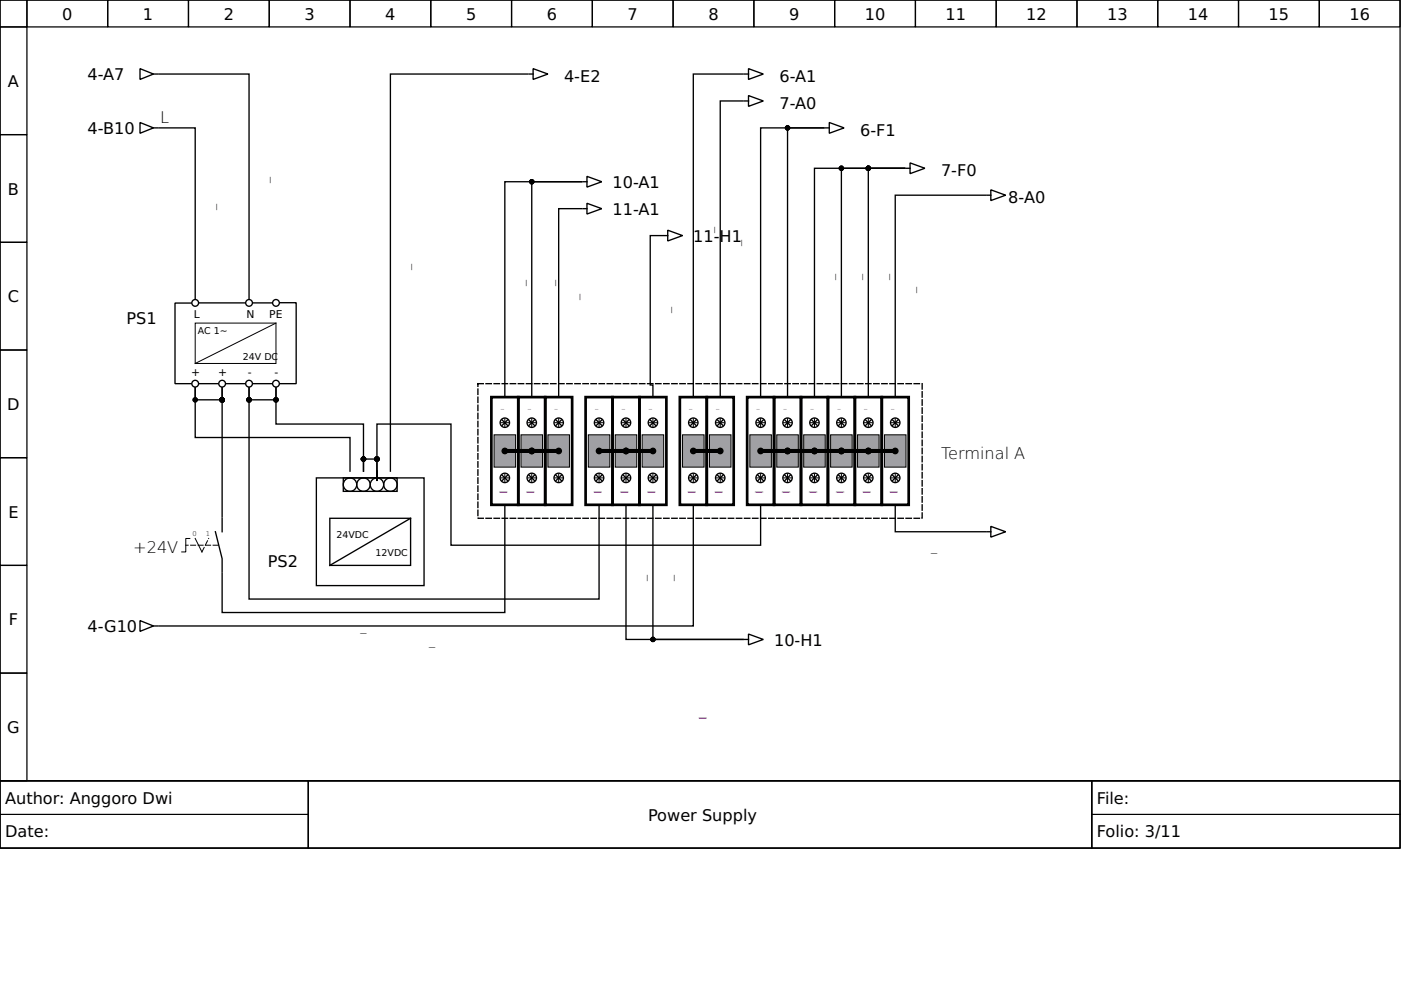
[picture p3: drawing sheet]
<svg xmlns="http://www.w3.org/2000/svg" width="297mm" height="210mm" viewBox="0 0 297 210" stroke-linecap="round" stroke-linejoin="round" font-family="sans-serif">
<g fill="none" stroke="#000" stroke-width=".26">
<path d="M0 0h296.8v165.5h-296.8zM0 0h5.7v5.7h-5.7zM0 5.7h5.7v22.8h-5.7zM5.7 0h17.1v5.7h-17.1zM22.8 0h17.2v5.7h-17.2zM40 0h17.1v5.7h-17.1zM57.1 0h17.1v5.7h-17.1zM74.2 0h17.1v5.7h-17.1zM91.3 0h17.2v5.7h-17.2zM108.5 0h17.1v5.7h-17.1zM125.6 0h17.1v5.7h-17.1zM142.7 0h17.1v5.7h-17.1z"/>
<path d="M159.8 0h17.2v5.7h-17.2zM177 0h17.1v5.7h-17.1zM194.1 0h17.1v5.7h-17.1zM211.2 0h17.1v5.7h-17.1zM228.3 0h17.2v5.7h-17.2zM245.5 0h17.1v5.7h-17.1zM262.6 0h17.1v5.7h-17.1zM279.7 0h17.1v5.7h-17.1zM0 28.5h5.7v22.9h-5.7zM0 51.4h5.7v22.8h-5.7zM0 74.2h5.7v22.8h-5.7zM0 97h5.7v22.9h-5.7z"/>
<path d="M0 119.9h5.7v22.8h-5.7zM0 142.7h5.7v22.8h-5.7zM0 165.5h296.8v14.3h-296.8z"/>
</g>
<path d="M184.1 88.8v1.7M184.1 100.5v1.7M0 165.5h65.4v7.2h-65.4zM0 172.7h65.4v7.1h-65.4zM65.4 165.5h166.1v14.3h-166.1zM231.5 165.5h65.3v7.2h-65.3zM231.5 172.7h65.3v7.1h-65.3z" fill="none" stroke="#000" stroke-width=".21"/>
<g fill="none" stroke="#000" stroke-width=".29">
<path d="M183.5 89.1l1.2 1.1M184.7 89.1l-1.2 1.1M183.5 100.8l1.2 1.1M184.7 100.8l-1.2 1.1"/>
<circle cx="184.1" cy="89.6" r="1"/>
<circle cx="184.1" cy="101.3" r="1"/>
</g>
<path d="M181.2 84.2h5.8v22.8h-5.8z" fill="none" stroke="#000" stroke-width=".57"/>
<path d="M181.8 92.2h4.6v6.8h-4.6z" fill-rule="evenodd" fill="#a0a0a4" stroke="#000" stroke-width=".21"/>
<path d="M183.2 89.6h1.8M189.8 88.8v1.7M183.2 101.3h1.8M189.8 100.5v1.7" fill="none" stroke="#000" stroke-width=".21"/>
<g fill="none" stroke="#000" stroke-width=".29">
<path d="M189.2 89.1l1.2 1.1M190.4 89.1l-1.2 1.1M189.2 100.8l1.2 1.1M190.4 100.8l-1.2 1.1"/>
<circle cx="189.8" cy="89.6" r="1"/>
<circle cx="189.8" cy="101.3" r="1"/>
</g>
<path d="M187 84.2h5.7v22.8h-5.7z" fill="none" stroke="#000" stroke-width=".57"/>
<path d="M187.5 92.2h4.6v6.8h-4.6z" fill-rule="evenodd" fill="#a0a0a4" stroke="#000" stroke-width=".21"/>
<path d="M178.4 88.8v1.7M189 89.6h1.7M178.4 100.5v1.7M189 101.3h1.7" fill="none" stroke="#000" stroke-width=".21"/>
<g fill="none" stroke="#000" stroke-width=".29">
<path d="M177.8 89.1l1.2 1.1M179 89.1l-1.2 1.1M177.8 100.8l1.2 1.1M179 100.8l-1.2 1.1"/>
<circle cx="178.4" cy="89.6" r="1"/>
<circle cx="178.4" cy="101.3" r="1"/>
</g>
<path d="M175.5 84.2h5.7v22.8h-5.7z" fill="none" stroke="#000" stroke-width=".57"/>
<path d="M176.1 92.2h4.6v6.8h-4.6z" fill-rule="evenodd" fill="#a0a0a4" stroke="#000" stroke-width=".21"/>
<path d="M167 88.8v1.7M177.5 89.6h1.7M167 100.5v1.7M177.5 101.3h1.7" fill="none" stroke="#000" stroke-width=".21"/>
<g fill="none" stroke="#000" stroke-width=".29">
<path d="M166.4 89.1l1.1 1.1M167.5 89.1l-1.1 1.1M166.4 100.8l1.1 1.1M167.5 100.8l-1.1 1.1"/>
<circle cx="167" cy="89.6" r="1"/>
<circle cx="167" cy="101.3" r="1"/>
</g>
<path d="M164.1 84.2h5.7v22.8h-5.7z" fill="none" stroke="#000" stroke-width=".57"/>
<path d="M164.7 92.2h4.6v6.8h-4.6z" fill-rule="evenodd" fill="#a0a0a4" stroke="#000" stroke-width=".21"/>
<path d="M166.1 89.6h1.7M172.7 88.8v1.7M166.1 101.3h1.7M172.7 100.5v1.7" fill="none" stroke="#000" stroke-width=".21"/>
<g fill="none" stroke="#000" stroke-width=".29">
<path d="M172.1 89.1l1.2 1.1M173.3 89.1l-1.2 1.1M172.1 100.8l1.2 1.1M173.3 100.8l-1.2 1.1"/>
<circle cx="172.7" cy="89.6" r="1"/>
<circle cx="172.7" cy="101.3" r="1"/>
</g>
<path d="M169.8 84.2h5.7v22.8h-5.7z" fill="none" stroke="#000" stroke-width=".57"/>
<path d="M170.4 92.2h4.6v6.8h-4.6z" fill-rule="evenodd" fill="#a0a0a4" stroke="#000" stroke-width=".21"/>
<path d="M118.5 88.8v1.7M171.8 89.6h1.7M118.5 100.5v1.7M171.8 101.3h1.7" fill="none" stroke="#000" stroke-width=".21"/>
<path d="M101.3 81.3h94.2v28.6h-94.2z" fill="none" stroke="#000" stroke-width=".29" stroke-dasharray="1.1 .6"/>
<g fill="none" stroke="#000" stroke-width=".29">
<path d="M117.9 89.1l1.1 1.1M119 89.1l-1.1 1.1M117.9 100.8l1.1 1.1M119 100.8l-1.1 1.1"/>
<circle cx="118.5" cy="89.6" r="1"/>
<circle cx="118.5" cy="101.3" r="1"/>
</g>
<path d="M115.6 84.2h5.7v22.8h-5.7z" fill="none" stroke="#000" stroke-width=".57"/>
<path d="M116.2 92.2h4.5v6.8h-4.5z" fill-rule="evenodd" fill="#a0a0a4" stroke="#000" stroke-width=".21"/>
<path d="M117.6 89.6h1.7M132.7 88.8v1.7M117.6 101.3h1.7M132.7 100.5v1.7" fill="none" stroke="#000" stroke-width=".21"/>
<g fill="none" stroke="#000" stroke-width=".29">
<path d="M132.2 89.1l1.1 1.1M133.3 89.1l-1.1 1.1M132.2 100.8l1.1 1.1M133.3 100.8l-1.1 1.1"/>
<circle cx="132.7" cy="89.6" r="1"/>
<circle cx="132.7" cy="101.3" r="1"/>
</g>
<path d="M129.9 84.2h5.7v22.8h-5.7z" fill="none" stroke="#000" stroke-width=".57"/>
<path d="M130.4 92.2h4.6v6.8h-4.6z" fill-rule="evenodd" fill="#a0a0a4" stroke="#000" stroke-width=".21"/>
<path d="M131.9 89.6h1.7M138.4 88.8v1.7M131.9 101.3h1.7M138.4 100.5v1.7" fill="none" stroke="#000" stroke-width=".21"/>
<g fill="none" stroke="#000" stroke-width=".29">
<path d="M137.9 89.1l1.1 1.1M139 89.1l-1.1 1.1M137.9 100.8l1.1 1.1M139 100.8l-1.1 1.1"/>
<circle cx="138.4" cy="89.6" r="1"/>
<circle cx="138.4" cy="101.3" r="1"/>
</g>
<path d="M135.6 84.2h5.7v22.8h-5.7z" fill="none" stroke="#000" stroke-width=".57"/>
<path d="M136.1 92.2h4.6v6.8h-4.6z" fill-rule="evenodd" fill="#a0a0a4" stroke="#000" stroke-width=".21"/>
<path d="M127 88.8v1.7M137.6 89.6h1.7M127 100.5v1.7M137.6 101.3h1.7" fill="none" stroke="#000" stroke-width=".21"/>
<g fill="none" stroke="#000" stroke-width=".29">
<path d="M126.4 89.1l1.2 1.1M127.6 89.1l-1.2 1.1M126.4 100.8l1.2 1.1M127.6 100.8l-1.2 1.1"/>
<circle cx="127" cy="89.6" r="1"/>
<circle cx="127" cy="101.3" r="1"/>
</g>
<path d="M124.2 84.2h5.7v22.8h-5.7z" fill="none" stroke="#000" stroke-width=".57"/>
<path d="M124.7 92.2h4.6v6.8h-4.6z" fill-rule="evenodd" fill="#a0a0a4" stroke="#000" stroke-width=".21"/>
<path d="M126.2 89.6h1.7M161.3 88.8v1.7M40.2 114.2h-.8v2.8h-.9M41.4 114.2l1.4 2.8M126.2 101.3h1.7M161.3 100.5v1.7" fill="none" stroke="#000" stroke-width=".21"/>
<g fill="#000" stroke="#000" stroke-width=".29">
<path d="M184.1 95.3h5.7v.6h-5.7z" fill-rule="evenodd"/>
<circle cx="184.1" cy="95.6" r=".57"/>
<circle cx="189.8" cy="95.6" r=".57"/>
</g>
<g fill="none" stroke="#000" stroke-width=".29">
<path d="M157.8 15.7h.9M158.7 14.6l3.1 1.1-3.1 1.1zM123.6 38.5h.8M124.4 37.4l3.2 1.1-3.2 1.2zM192.1 35.7h.8M192.9 34.5l3.2 1.2-3.2 1.1zM209.2 41.4h.9M210.1 40.2l3.1 1.2-3.1 1.1zM160.7 89.1l1.1 1.1M161.8 89.1l-1.1 1.1M45.7 112.7l1.4 5.8v2.8M47.1 109.9v2.8"/>
<path d="M160.7 100.8l1.1 1.1M161.8 100.8l-1.1 1.1"/>
<circle cx="161.3" cy="89.6" r="1"/>
<circle cx="161.3" cy="101.3" r="1"/>
</g>
<path d="M42.8 117l1.4-2.8M46.2 115.6h-6.8" fill="none" stroke="#000" stroke-width=".21" stroke-dasharray="1.1 .5"/>
<path d="M158.4 84.2h5.7v22.8h-5.7z" fill="none" stroke="#000" stroke-width=".57"/>
<path d="M159 92.2h4.5v6.8h-4.5z" fill-rule="evenodd" fill="#a0a0a4" stroke="#000" stroke-width=".21"/>
<path d="M152.7 88.8v1.7M160.4 89.6h1.7M152.7 100.5v1.7M160.4 101.3h1.7" fill="none" stroke="#000" stroke-width=".21"/>
<g fill="#000" stroke="#000" stroke-width=".29">
<path d="M127 95.3h5.7v.6h-5.7z" fill-rule="evenodd"/>
<circle cx="127" cy="95.6" r=".57"/>
<circle cx="132.7" cy="95.6" r=".57"/>
</g>
<g fill="none" stroke="#000" stroke-width=".29">
<path d="M152.1 89.1l1.2 1.1M153.3 89.1l-1.2 1.1M152.1 100.8l1.2 1.1M153.3 100.8l-1.2 1.1"/>
<circle cx="152.7" cy="89.6" r="1"/>
<circle cx="152.7" cy="101.3" r="1"/>
</g>
<path d="M149.8 84.2h5.8v22.8h-5.8z" fill="none" stroke="#000" stroke-width=".57"/>
<path d="M150.4 92.2h4.6v6.8h-4.6z" fill-rule="evenodd" fill="#a0a0a4" stroke="#000" stroke-width=".21"/>
<path d="M112.7 88.8v1.7M151.8 89.6h1.8M112.7 100.5v1.7M151.8 101.3h1.8" fill="none" stroke="#000" stroke-width=".21"/>
<g fill="none" stroke="#000" stroke-width=".29">
<path d="M112.2 89.1l1.1 1.1M113.3 89.1l-1.1 1.1M112.2 100.8l1.1 1.1M113.3 100.8l-1.1 1.1"/>
<circle cx="112.7" cy="89.6" r="1"/>
<circle cx="112.7" cy="101.3" r="1"/>
</g>
<path d="M109.9 84.2h5.7v22.8h-5.7z" fill="none" stroke="#000" stroke-width=".57"/>
<path d="M110.5 92.2h4.5v6.8h-4.5z" fill-rule="evenodd" fill="#a0a0a4" stroke="#000" stroke-width=".21"/>
<path d="M107 88.8v1.7M111.9 89.6h1.7M107 100.5v1.7M111.9 101.3h1.7" fill="none" stroke="#000" stroke-width=".21"/>
<g fill="#000" stroke="#000" stroke-width=".29">
<path d="M112.7 95.3h5.8v.6h-5.8z" fill-rule="evenodd"/>
<path d="M132.7 95.3h5.7v.6h-5.7z" fill-rule="evenodd"/>
<path d="M167 95.3h5.7v.6h-5.7z" fill-rule="evenodd"/>
<circle cx="112.7" cy="95.6" r=".57"/>
<circle cx="118.5" cy="95.6" r=".57"/>
<circle cx="132.7" cy="95.6" r=".57"/>
<circle cx="138.4" cy="95.6" r=".57"/>
<circle cx="167" cy="95.6" r=".57"/>
<circle cx="172.7" cy="95.6" r=".57"/>
</g>
<g fill="none" stroke="#000" stroke-width=".29">
<path d="M106.5 89.1l1.1 1.1M107.6 89.1l-1.1 1.1M67.1 101.3h22.8v22.9h-22.8zM69.9 109.9h17.2v10h-17.2zM72.8 101.3h11.4v2.9h-11.4zM87.1 109.9l-17.2 10M106.5 100.8l1.1 1.1M107.6 100.8l-1.1 1.1"/>
<circle cx="107" cy="89.6" r="1"/>
<circle cx="74.2" cy="102.8" r="1.43"/>
<circle cx="77.1" cy="102.8" r="1.43"/>
<circle cx="79.9" cy="102.8" r="1.43"/>
<circle cx="82.8" cy="102.8" r="1.43"/>
<circle cx="107" cy="101.3" r="1"/>
</g>
<path d="M104.2 84.2h5.7v22.8h-5.7z" fill="none" stroke="#000" stroke-width=".57"/>
<path d="M104.8 92.2h4.5v6.8h-4.5z" fill-rule="evenodd" fill="#a0a0a4" stroke="#000" stroke-width=".21"/>
<path d="M106.2 89.6h1.7M147 88.8v1.7M106.2 101.3h1.7M147 100.5v1.7" fill="none" stroke="#000" stroke-width=".21"/>
<g fill="none" stroke="#000" stroke-width=".29">
<path d="M175 27.1h.8M175.8 26l3.2 1.1-3.2 1.2zM146.4 89.1l1.2 1.1M147.6 89.1l-1.2 1.1M146.4 100.8l1.2 1.1M147.6 100.8l-1.2 1.1"/>
<circle cx="147" cy="89.6" r="1"/>
<circle cx="147" cy="101.3" r="1"/>
</g>
<g fill="#000" stroke="#000" stroke-width=".29">
<path d="M107 95.3h5.7v.6h-5.7z" fill-rule="evenodd"/>
<path d="M161.3 95.3h5.7v.6h-5.7z" fill-rule="evenodd"/>
<path d="M172.7 95.3h5.7v.6h-5.7z" fill-rule="evenodd"/>
<path d="M178.4 95.3h5.7v.6h-5.7z" fill-rule="evenodd"/>
<circle cx="107" cy="95.6" r=".57"/>
<circle cx="112.7" cy="95.6" r=".57"/>
<circle cx="161.3" cy="95.6" r=".57"/>
<circle cx="167" cy="95.6" r=".57"/>
<circle cx="172.7" cy="95.6" r=".57"/>
<circle cx="178.4" cy="95.6" r=".57"/>
<circle cx="184.1" cy="95.6" r=".57"/>
</g>
<path d="M144.1 84.2h5.7v22.8h-5.7z" fill="none" stroke="#000" stroke-width=".57"/>
<path d="M144.7 92.2h4.6v6.8h-4.6z" fill-rule="evenodd" fill="#a0a0a4" stroke="#000" stroke-width=".21"/>
<path d="M41.4 68.5h17.1v8.6h-17.1zM58.5 68.5l-17.1 8.6M146.1 89.6h1.7M146.1 101.3h1.7" fill="none" stroke="#000" stroke-width=".21"/>
<g fill="none" stroke="#000" stroke-width=".29">
<path d="M29.7 14.6l2.8 1.1-2.8 1.1zM32.5 15.7h.9M33.7 15.7h19.1v47.7M111.9 15.7h-29.1v84.2M112.2 15.7h.8M113 14.6l3.2 1.1-3.2 1.1zM157.6 15.7h-10.6v68.5M29.7 26l2.8 1.1-2.8 1.2zM32.5 27.1h.9M33.7 27.1h7.7v36.3M157.6 21.4h-4.9v62.8M157.8 21.4h.9"/>
<path d="M158.7 20.3l3.1 1.1-3.1 1.1zM191.8 35.7h-13.4v48.5M191.8 35.7h-7.7v48.5M191.8 35.7h-19.1v48.5M123.3 44.2h-4.8v40M123.6 44.2h.8M124.4 43.1l3.2 1.1-3.2 1.2zM140.4 49.9h-2.5v31.7h.5v2.6M140.7 49.9h.9M141.6 48.8l3.1 1.1-3.1 1.2zM208.9 41.4h-19.1v42.8M40.5 64.3h-3.4v17h3.4"/>
<path d="M42.2 64.2h9.7M53.7 64.2h4M59.4 64.2h3.4v17.1h-3.4M42.2 81.3h4M48 81.3h3.9M53.7 81.3h4M74.2 99.9v-7.1h-32.8v-10.6v2.6h5.7v-2.6v27.4M112.7 84.2v-45.7h10.6h-16.3v45.7M161.3 84.2v-57.1h13.4h-7.7v57.1M107 107v22.9h-59.9v-8.3M127 107v20h-74.2v-44.8v2.6h5.7v-2.6v7.7h18.6v10v-2.6h2.8v4.7v-12.1h15.7v25.7h65.7v-8.6M132.7 107v28.6h24.9h-19.2v-28.6"/>
<path d="M147 107v25.7h-113.3M189.8 107v5.7h19.1M209.2 112.7h.9M210.1 111.6l3.1 1.1-3.1 1.2zM29.7 131.6l2.8 1.1-2.8 1.2zM32.5 132.7h.9M157.8 135.6h.9M158.7 134.4l3.1 1.2-3.1 1.1z"/>
<circle cx="41.4" cy="64.2" r=".71"/>
<circle cx="52.8" cy="64.2" r=".71"/>
<circle cx="58.5" cy="64.2" r=".71"/>
<circle cx="41.4" cy="81.3" r=".71"/>
<circle cx="47.1" cy="81.3" r=".71"/>
<circle cx="52.8" cy="81.3" r=".71"/>
<circle cx="58.5" cy="81.3" r=".71"/>
</g>
<g fill="#000" stroke="#000" stroke-width=".29">
<path d="M147 95.3h5.7v.6h-5.7z" fill-rule="evenodd"/>
<circle cx="112.7" cy="38.5" r=".43"/>
<circle cx="167" cy="27.1" r=".43"/>
<circle cx="178.4" cy="35.7" r=".43"/>
<circle cx="184.1" cy="35.7" r=".43"/>
<circle cx="41.4" cy="84.8" r=".43"/>
<circle cx="47.1" cy="84.8" r=".43"/>
<circle cx="52.8" cy="84.8" r=".43"/>
<circle cx="58.5" cy="84.8" r=".43"/>
<circle cx="77.1" cy="97.3" r=".43"/>
<circle cx="79.9" cy="97.3" r=".43"/>
<circle cx="147" cy="95.6" r=".57"/>
<circle cx="152.7" cy="95.6" r=".57"/>
<circle cx="138.4" cy="135.6" r=".43"/>
</g>
<g font-size="3.4">
<text x="13.2" y="4.1">0</text>
<text x="30.3" y="4.1">1</text>
<text x="47.4" y="4.1">2</text>
<text x="64.6" y="4.1">3</text>
<text x="81.7" y="4.1">4</text>
<text x="98.8" y="4.1">5</text>
<text x="115.9" y="4.1">6</text>
<text x="133.1" y="4.1">7</text>
<text x="150.2" y="4.1">8</text>
<text x="167.3" y="4.1">9</text>
<text x="183.3" y="4.1">10</text>
<text x="200.5" y="4.1">11</text>
<text x="217.6" y="4.1">12</text>
<text x="234.7" y="4.1">13</text>
<text x="251.9" y="4.1">14</text>
<text x="269" y="4.1">15</text>
<text x="286.1" y="4.1">16</text>
<text x="18.6" y="17">4-A7</text>
<text x="119.6" y="17.4">4-E2</text>
<text x="165.3" y="17.4">6-A1</text>
<text x="1.7" y="18.4">A</text>
<text x="165.3" y="23.1">7-A0</text>
<text x="18.6" y="28.4">4-B10</text>
<text x="34" y="26">L</text>
<text x="182.4" y="28.8">6-F1</text>
<text x="1.7" y="41.2">B</text>
<text x="129.9" y="39.8">10-A1</text>
<text x="199.5" y="37.4">7-F0</text>
<text x="129.9" y="45.5">11-A1</text>
<text x="213.8" y="43.1">8-A0</text>
<text x="147" y="51.2">11-H1</text>
<text x="1.7" y="64.1">C</text>
<text x="26.8" y="68.8">PS1</text>
<text x="1.5" y="86.9">D</text>
<text x="199.5" y="97.3">Terminal A</text>
<text x="1.8" y="109.7">E</text>
<text x="28.3" y="117.3">+24V</text>
<text x="56.8" y="120.2">PS2</text>
<text x="1.9" y="132.6">F</text>
<text x="18.6" y="134">4-G10</text>
<text x="164.1" y="136.9">10-H1</text>
<text x="1.5" y="155.4">G</text>
<text x="1.1" y="170.4">Author: Anggoro Dwi</text>
<text x="137.4" y="174">Power Supply</text>
<text x="232.6" y="170.4">File:</text>
<text x="1.1" y="177.5">Date:</text>
<text x="232.6" y="177.5">Folio: 3/11</text>
</g>
<g font-size="3.4" fill="#f0f">
<text x="105.9" y="103.6">_</text>
<text x="111.6" y="103.6">_</text>
<text x="125.9" y="103.6">_</text>
<text x="131.6" y="103.6">_</text>
<text x="137.3" y="103.6">_</text>
<text x="145.9" y="103.6">_</text>
<text x="151.6" y="103.6">_</text>
<text x="160.1" y="103.6">_</text>
<text x="165.8" y="103.6">_</text>
<text x="171.5" y="103.6">_</text>
<text x="177.2" y="103.6">_</text>
<text x="183" y="103.6">_</text>
<text x="188.7" y="103.6">_</text>
<text x="148.1" y="151.6">_</text>
</g>
<g font-size="2.6">
<text x="56.8" y="38.9" transform="rotate(-90 56.8 38.9)">_</text>
<text x="45.4" y="44.6" transform="rotate(-90 45.4 44.6)">_</text>
<text x="151" y="49.3" transform="rotate(-90 151 49.3)">_</text>
<text x="156.7" y="52.2" transform="rotate(-90 156.7 52.2)">_</text>
<text x="86.8" y="57.2" transform="rotate(-90 86.8 57.2)">_</text>
<text x="176.7" y="59.3" transform="rotate(-90 176.7 59.3)">_</text>
<text x="182.4" y="59.3" transform="rotate(-90 182.4 59.3)">_</text>
<text x="188.1" y="59.3" transform="rotate(-90 188.1 59.3)">_</text>
<text x="111" y="60.7" transform="rotate(-90 111 60.7)">_</text>
<text x="117.3" y="60.7" transform="rotate(-90 117.3 60.7)">_</text>
<text x="122.4" y="63.6" transform="rotate(-90 122.4 63.6)">_</text>
<text x="193.8" y="62.2" transform="rotate(-90 193.8 62.2)">_</text>
<text x="141.9" y="66.4" transform="rotate(-90 141.9 66.4)">_</text>
<text x="197.4" y="116.7">_</text>
<text x="136.7" y="123.2" transform="rotate(-90 136.7 123.2)">_</text>
<text x="142.4" y="123.2" transform="rotate(-90 142.4 123.2)">_</text>
<text x="76.4" y="133.9">_</text>
<text x="91" y="136.7">_</text>
</g>
<g font-size="2.3">
<text x="41.1" y="67.4">L</text>
<text x="52.2" y="67.4">N</text>
<text x="57.1" y="67.4">PE</text>
<text x="40.5" y="79.6">+</text>
<text x="46.2" y="79.6">+</text>
<text x="52.5" y="79.6">-</text>
<text x="58.2" y="79.6">-</text>
</g>
<g font-size="2">
<text x="42" y="70.8">AC 1~</text>
<text x="51.5" y="76.3">24V DC</text>
<text x="71.4" y="114.2">24VDC</text>
<text x="79.6" y="117.9">12VDC</text>
</g>
<g font-size="1.4" fill="#f0f">
<text x="106.2" y="86.5">_</text>
<text x="111.9" y="86.5">_</text>
<text x="117.6" y="86.5">_</text>
<text x="126.2" y="86.5">_</text>
<text x="131.9" y="86.5">_</text>
<text x="137.6" y="86.5">_</text>
<text x="146.1" y="86.5">_</text>
<text x="151.8" y="86.5">_</text>
<text x="160.4" y="86.5">_</text>
<text x="166.1" y="86.5">_</text>
<text x="171.8" y="86.5">_</text>
<text x="177.5" y="86.5">_</text>
<text x="183.2" y="86.5">_</text>
<text x="189" y="86.5">_</text>
</g>
<g font-size="1.4">
<text x="40.8" y="113.7">0</text>
<text x="43.7" y="113.7">1</text>
</g>
</svg>
